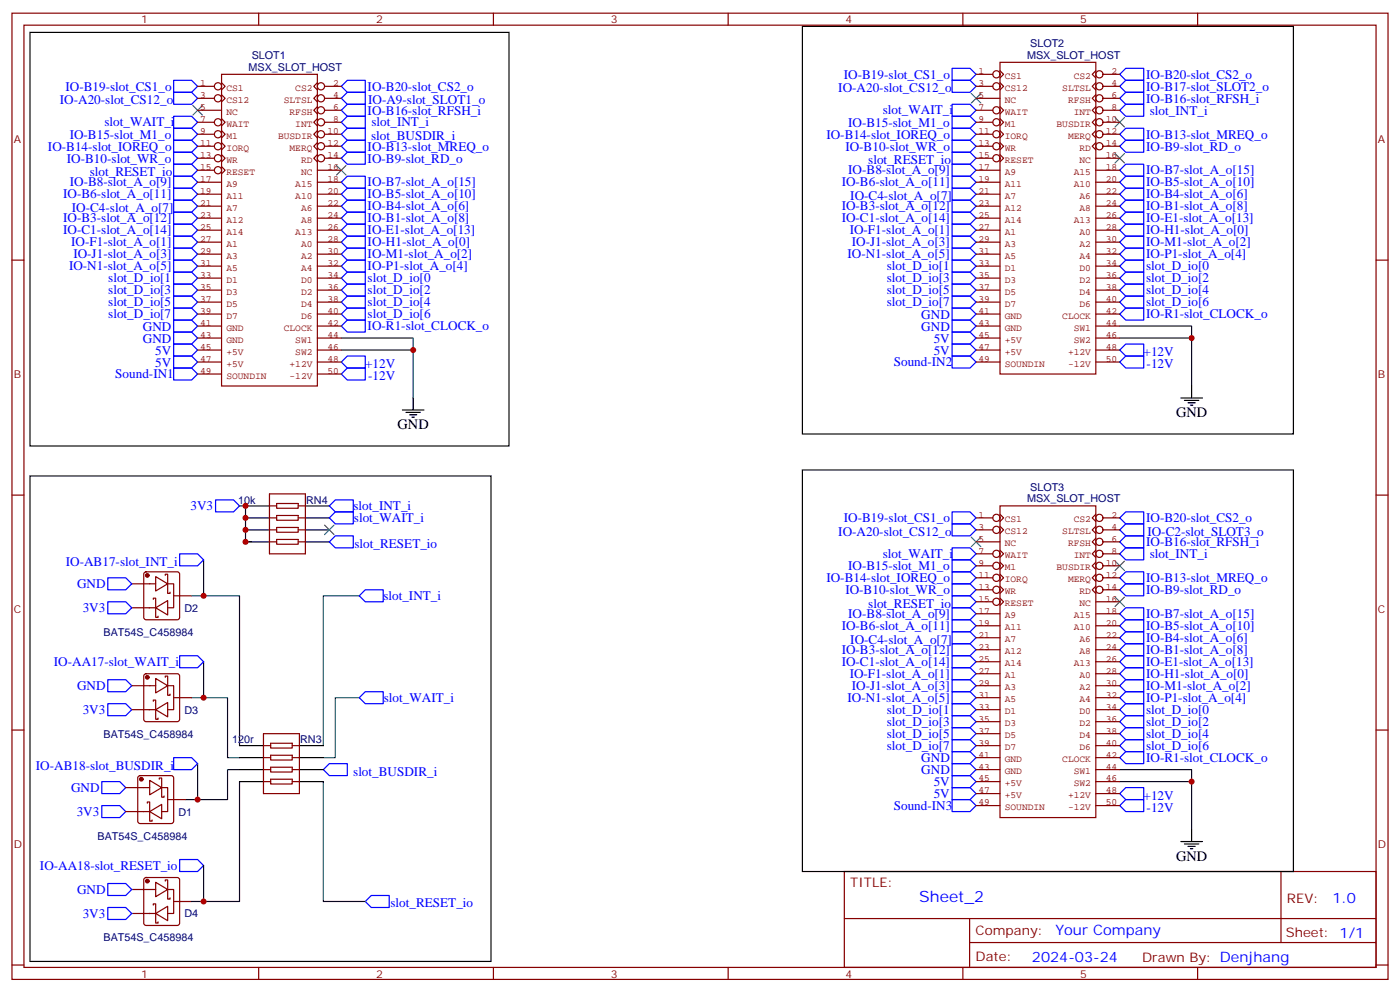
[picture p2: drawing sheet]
<svg xmlns="http://www.w3.org/2000/svg" width="412mm" height="292mm" viewBox="0 0 412 292" stroke-linecap="round" stroke-linejoin="round" font-family="sans-serif">
<g fill="none" stroke="#870000" stroke-width=".35">
<path d="M3.5 3.9h405.4v284.3h-405.4zM7.1 7.4h398.2v277.3h-398.2zM76.2 3.9v3.5M145.3 3.9v3.5M214.5 3.9v3.5M283.6 3.9v3.5M352.8 3.9v3.5M3.5 76.6h3.6M405.3 76.6h3.6M3.5 145.7h3.6M79.4 159.5h2.1M79.4 145.3h10.6v17.7h-10.6z"/>
<path d="M79.4 148.9h2.1M79.4 155.9h2.1M79.4 152.4h2.1M81.5 148.2h6.3v1.4h-6.3zM81.5 151.7h6.3v1.4h-6.3zM81.5 155.2h6.3v1.4h-6.3zM81.5 158.8h6.3v1.4h-6.3zM87.8 159.5h2.2M87.8 148.9h2.2M87.8 155.9h2.2M87.8 152.4h2.2M405.3 145.7h3.6"/>
<path d="M38.8 178.9h6.9M38.8 171.8h7.1M42.6 168.5l.4-.2h9.2l.5 .2 .2 .5v12.7l-.2 .5-.5 .2h-9.2l-.5-.2-.2-.5v-12.7zM45.2 176.4v-.4h.7v5.7h.7v-.4M45.9 169.7l3.5 2.1-3.5 2.1zM45.9 178.9l3.5-2.2v4.3zM48.7 169.3v-.3h.7v2.8M49.4 171.8v2.8h.7v-.3M49.4 171.8h1.8v7.1h-1.8M51.2 175.3h5.2M42.6 198.5l.4-.2h9.2l.5 .2 .2 .5v12.7l-.2 .5-.5 .2h-9.2l-.5-.3-.2-.4v-12.7zM45.9 199.7l3.5 2.1-3.5 2.1z"/>
<path d="M48.7 199.3v-.3h.7v2.8M3.5 214.8h3.6M38.8 208.8h6.9M38.8 201.8h7.1M45.2 206.4v-.4h.7v5.7h.7v-.4M45.9 208.8l3.5-2.1v4.3zM49.4 201.8v2.8h.7v-.3M49.4 201.8h1.8v7h-1.8M51.2 205.3h5.2M77.6 215.9h10.6v17.6h-10.6zM77.6 219.4h2.1M79.7 218.7h6.4v1.4h-6.4z"/>
<path d="M86.1 219.4h2.1M405.3 214.8h3.6M37 238.8h6.9M37 231.8h7.1M40.8 228.5l.5-.3h9.1l.5 .3 .3 .5v12.7l-.3 .5-.5 .2h-9.1l-.5-.3-.2-.4v-12.7zM43.4 236.4v-.4h.7v5.7h.7v-.4M44.1 229.7l3.5 2.1-3.5 2.1zM44.1 238.8l3.5-2.1v4.2zM46.9 229.3v-.3h.7v2.8M47.6 231.8v2.8h.7v-.4M47.6 231.8h1.8v7h-1.8M49.4 235.3h5.3"/>
<path d="M77.6 230h2.1M77.6 226.5h2.1M77.6 223h2.1M79.7 222.2h6.4v1.5h-6.4zM79.7 225.8h6.4v1.4h-6.4zM79.7 229.3h6.4v1.4h-6.4zM86.1 230h2.1M86.1 226.5h2.1M86.1 223h2.1M42.6 258.4l.4-.2h9.2l.5 .2 .2 .5v12.7l-.2 .5-.5 .2h-9.2l-.5-.2-.2-.5v-12.7zM45.9 259.6l3.5 2.2-3.5 2.1zM48.7 259.3v-.4h.7v2.9"/>
<path d="M248.7 256.5h156.6v28.2h-156.6zM377.3 256.5v20.9M38.8 268.8h6.9M38.8 261.8h7.1M45.2 266.3v-.3h.7v5.6h.7v-.3M45.9 268.8l3.5-2.1v4.2zM49.4 261.8v2.8h.7v-.4M49.4 261.8h1.8v7h-1.8M51.2 265.3h5.2M248.7 270.3h156.5M285.6 277.4h119.6M285.6 270.3v14.1"/>
<path d="M3.5 284h3.6M76.2 284.7v3.5M145.3 284.7v3.5M214.5 284.7v3.5M283.6 284.7v3.5M352.8 284.7v3.5M405.3 284h3.6"/>
</g>
<g fill="none" stroke="#00f" stroke-width=".35">
<path d="M51.2 37.7h5.2l1.8 1.8-1.8 1.8h-5.2zM51.2 27.2h5.2l1.8 1.7-1.8 1.8h-5.2zM51.2 23.6h5.2l1.8 1.8-1.8 1.8h-5.2zM51.2 34.2h5.2l1.8 1.8-1.8 1.7h-5.2zM100.5 25.4l1.8-1.8h5.3v3.6h-5.3zM100.5 28.9l1.8-1.7h5.3v3.5h-5.3zM102.3 30.7h5.3v3.5h-5.3l-1.8-1.7zM102.3 37.7h5.3v3.6h-5.3l-1.8-1.8zM102.3 34.2h5.3v3.5h-5.3l-1.8-1.7zM280.5 30.7h5.3l1.7 1.8-1.7 1.7h-5.3zM280.5 20.1h5.3l1.7 1.8-1.7 1.7h-5.3zM280.5 23.6h5.3l1.7 1.8-1.7 1.8h-5.3z"/>
<path d="M280.5 37.7h5.3l1.7 1.8-1.7 1.8h-5.3zM280.5 34.2h5.3l1.7 1.8-1.7 1.7h-5.3zM329.8 25.4l1.8-1.8h5.3v3.6h-5.3zM329.8 21.9l1.8-1.8h5.3v3.5h-5.3zM329.8 39.5l1.8-1.8h5.3v3.6h-5.3zM329.8 28.9l1.8-1.7h5.3v3.5h-5.3zM331.6 30.7h5.3v3.5h-5.3l-1.8-1.7zM51.2 55.4h5.2l1.8 1.8-1.8 1.7h-5.2zM51.2 58.9h5.2l1.8 1.8-1.8 1.7h-5.2zM51.2 51.9h5.2l1.8 1.7-1.8 1.8h-5.2zM51.2 41.3h5.2l1.8 1.7-1.8 1.8h-5.2zM51.2 44.8h5.2l1.8 1.8-1.8 1.7h-5.2z"/>
<path d="M51.2 48.3h5.2l1.8 1.8-1.8 1.8h-5.2zM102.3 58.9h5.3v3.5h-5.3l-1.8-1.7zM102.3 55.4h5.3v3.5h-5.3l-1.8-1.7zM102.3 51.9h5.3v3.5h-5.3l-1.8-1.8zM102.3 41.3h5.3v3.5h-5.3l-1.8-1.8zM102.3 44.8h5.3v3.5h-5.3l-1.8-1.7zM280.5 44.8h5.3l1.7 1.8-1.7 1.7h-5.3zM280.5 58.9h5.3l1.7 1.8-1.7 1.7h-5.3zM280.5 41.3h5.3l1.7 1.7-1.7 1.8h-5.3zM280.5 48.3h5.3l1.7 1.8-1.7 1.8h-5.3zM280.5 55.4h5.3l1.7 1.8-1.7 1.7h-5.3zM280.5 51.9h5.3l1.7 1.7-1.7 1.8h-5.3z"/>
<path d="M329.8 53.6l1.8-1.7h5.3v3.5h-5.3zM329.8 57.2l1.8-1.8h5.3v3.5h-5.3zM331.6 58.9h5.3v3.5h-5.3l-1.8-1.7zM331.6 41.3h5.3v3.5h-5.3l-1.8-1.8zM331.6 48.3h5.3v3.6h-5.3l-1.8-1.8zM51.2 62.4h5.2l1.8 1.8-1.8 1.8h-5.2zM51.2 66h5.2l1.8 1.7-1.8 1.8h-5.2zM51.2 69.5h5.2l1.8 1.8-1.8 1.7h-5.2zM51.2 73h5.2l1.8 1.8-1.8 1.8h-5.2zM51.2 76.6h5.2l1.8 1.7-1.8 1.8h-5.2zM102.3 76.6h5.3v3.5h-5.3l-1.8-1.8zM102.3 62.4h5.3v3.6h-5.3l-1.8-1.8z"/>
<path d="M102.3 66h5.3v3.5h-5.3l-1.8-1.8zM102.3 69.5h5.3v3.5h-5.3l-1.8-1.7zM102.3 73h5.3v3.6h-5.3l-1.8-1.8zM280.5 76.6h5.3l1.7 1.7-1.7 1.8h-5.3zM280.5 73h5.3l1.7 1.8-1.7 1.8h-5.3zM280.5 69.5h5.3l1.7 1.8-1.7 1.7h-5.3zM280.5 66h5.3l1.7 1.7-1.7 1.8h-5.3zM280.5 62.4h5.3l1.7 1.8-1.7 1.8h-5.3zM329.8 78.3l1.8-1.7h5.3v3.5h-5.3zM329.8 64.2l1.8-1.8h5.3v3.6h-5.3zM331.6 69.5h5.3v3.5h-5.3l-1.8-1.7zM331.6 66h5.3v3.5h-5.3l-1.8-1.8z"/>
<path d="M331.6 73h5.3v3.6h-5.3l-1.8-1.8zM51.2 94.2h5.2l1.8 1.8-1.8 1.7h-5.2zM51.2 97.7h5.2l1.8 1.8-1.8 1.7h-5.2zM51.2 90.7h5.2l1.8 1.7-1.8 1.8h-5.2zM51.2 87.1h5.2l1.8 1.8-1.8 1.8h-5.2zM51.2 83.6h5.2l1.8 1.8-1.8 1.7h-5.2zM51.2 80.1h5.2l1.8 1.7-1.8 1.8h-5.2zM102.3 94.2h5.3v3.5h-5.3l-1.8-1.7zM102.3 90.7h5.3v3.5h-5.3l-1.8-1.8zM102.3 87.1h5.3v3.6h-5.3l-1.8-1.8zM102.3 83.6h5.3v3.5h-5.3l-1.8-1.7zM102.3 80.1h5.3v3.5h-5.3l-1.8-1.8z"/>
<path d="M280.5 80.1h5.3l1.7 1.7-1.7 1.8h-5.3zM280.5 83.6h5.3l1.7 1.8-1.7 1.7h-5.3zM280.5 87.1h5.3l1.7 1.8-1.7 1.8h-5.3zM280.5 97.7h5.3l1.7 1.8-1.7 1.7h-5.3zM280.5 94.2h5.3l1.7 1.8-1.7 1.7h-5.3zM280.5 90.7h5.3l1.7 1.7-1.7 1.8h-5.3zM329.8 85.4l1.8-1.8h5.3v3.5h-5.3zM331.6 80.1h5.3v3.5h-5.3l-1.8-1.8zM331.6 87.1h5.3v3.6h-5.3l-1.8-1.8zM331.6 90.7h5.3v3.5h-5.3l-1.8-1.8zM51.2 108.3h5.2l1.8 1.8-1.8 1.7h-5.2zM51.2 101.2h5.2l1.8 1.8-1.8 1.8h-5.2z"/>
<path d="M51.2 104.8h5.2l1.8 1.7-1.8 1.8h-5.2zM102.3 104.8h5.3v3.5h-5.3l-1.8-1.8zM102.3 108.3h5.3v3.5h-5.3l-1.8-1.7zM280.5 101.2h5.3l1.7 1.8-1.7 1.8h-5.3zM280.5 104.8h5.3l1.7 1.7-1.7 1.8h-5.3zM329.8 103l1.8-1.8h5.3v3.6h-5.3zM331.6 104.8h5.3v3.5h-5.3l-1.8-1.8zM63.5 147.1h5.3l1.8 1.8-1.8 1.7h-5.3zM98.8 157.7h5.3v3.5h-5.3l-1.8-1.7zM98.8 150.6h5.3v3.6h-5.3l-1.8-1.8zM98.8 147.1h5.3v3.5h-5.3l-1.8-1.7zM280.5 150.6h5.3l1.7 1.8-1.7 1.8h-5.3z"/>
<path d="M280.5 154.2h5.3l1.7 1.7-1.7 1.8h-5.3zM329.8 159.5l1.8-1.8h5.3v3.5h-5.3zM331.6 154.2h5.3v3.5h-5.3l-1.8-1.8zM331.6 150.6h5.3v3.6h-5.3l-1.8-1.8zM31.7 177.1h5.3l1.8 1.8-1.8 1.7h-5.3zM31.7 170h5.3l1.8 1.8-1.8 1.8h-5.3zM52.9 163h5.3l1.8 1.7-1.8 1.8h-5.3zM105.8 175.3l1.8-1.7h5.3v3.5h-5.3zM280.5 161.2h5.3l1.7 1.8-1.7 1.7h-5.3zM280.5 175.3h5.3l1.7 1.8-1.7 1.8h-5.3zM280.5 171.8h5.3l1.7 1.8-1.7 1.7h-5.3zM280.5 168.3h5.3l1.7 1.7-1.7 1.8h-5.3z"/>
<path d="M280.5 164.7h5.3l1.7 1.8-1.7 1.8h-5.3zM280.5 178.9h5.3l1.7 1.7-1.7 1.8h-5.3zM331.6 161.2h5.3v3.5h-5.3l-1.8-1.7zM331.6 171.8h5.3v3.5h-5.3l-1.8-1.7zM331.6 168.3h5.3v3.5h-5.3l-1.8-1.8zM52.9 193h5.3l1.8 1.7-1.8 1.8h-5.3zM280.5 196.5h5.3l1.7 1.8-1.7 1.7h-5.3zM280.5 193h5.3l1.7 1.7-1.7 1.8h-5.3zM280.5 189.4h5.3l1.7 1.8-1.7 1.8h-5.3zM280.5 185.9h5.3l1.7 1.8-1.7 1.7h-5.3zM280.5 182.4h5.3l1.7 1.7-1.7 1.8h-5.3zM329.8 198.3l1.8-1.8h5.3v3.5h-5.3z"/>
<path d="M329.8 180.6l1.8-1.7h5.3v3.5h-5.3zM329.8 187.7l1.8-1.8h5.3v3.5h-5.3zM331.6 193h5.3v3.5h-5.3l-1.8-1.8zM331.6 189.4h5.3v3.6h-5.3l-1.8-1.8zM331.6 182.4h5.3v3.5h-5.3l-1.8-1.8zM31.7 200h5.3l1.8 1.8-1.8 1.8h-5.3zM31.7 207.1h5.3l1.8 1.7-1.8 1.8h-5.3zM107.6 203.6h5.3v3.5h-5.3l-1.8-1.8zM280.5 207.1h5.3l1.7 1.7-1.7 1.8h-5.3zM280.5 210.6h5.3l1.7 1.8-1.7 1.7h-5.3zM280.5 214.1h5.3l1.7 1.8-1.7 1.8h-5.3zM280.5 217.7h5.3l1.7 1.7-1.7 1.8h-5.3z"/>
<path d="M280.5 203.6h5.3l1.7 1.7-1.7 1.8h-5.3zM280.5 200h5.3l1.7 1.8-1.7 1.8h-5.3zM329.8 219.4l1.8-1.7h5.3v3.5h-5.3zM331.6 207.1h5.3v3.5h-5.3l-1.8-1.8zM331.6 210.6h5.3v3.5h-5.3l-1.8-1.7zM331.6 214.1h5.3v3.6h-5.3l-1.8-1.8zM331.6 200h5.3v3.6h-5.3l-1.8-1.8zM331.6 203.6h5.3v3.5h-5.3l-1.8-1.8zM30 230h5.3l1.7 1.8-1.7 1.7h-5.3zM30 237.1h5.3l1.7 1.7-1.7 1.8h-5.3zM51.2 223h5.2l1.8 1.7-1.8 1.8h-5.2zM95.2 226.5l1.8-1.8h5.3v3.5h-5.3z"/>
<path d="M280.5 231.8h5.3l1.7 1.7-1.7 1.8h-5.3zM280.5 228.2h5.3l1.7 1.8-1.7 1.8h-5.3zM280.5 224.7h5.3l1.7 1.8-1.7 1.7h-5.3zM280.5 221.2h5.3l1.7 1.8-1.7 1.7h-5.3zM280.5 235.3h5.3l1.7 1.8-1.7 1.7h-5.3zM331.6 235.3h5.3v3.5h-5.3l-1.8-1.7zM331.6 231.8h5.3v3.5h-5.3l-1.8-1.8zM331.6 221.2h5.3v3.5h-5.3l-1.8-1.7zM31.7 260h5.3l1.8 1.8-1.8 1.7h-5.3zM52.9 252.9h5.3l1.8 1.8-1.8 1.8h-5.3zM31.7 267.1h5.3l1.8 1.7-1.8 1.8h-5.3zM109.4 263.5h5.3v3.6h-5.3l-1.8-1.8z"/>
</g>
<g fill="none" stroke="#000" stroke-width=".35">
<path d="M8.8 9.5h141.1v121.7h-141.1zM236.4 7.8h144.6v119.9h-144.6zM121.7 117.1v3.5M347.8 117.1h6.4M348.9 117.8h4.2M350 118.5h2.1M350.7 119.2h.7M351 113.6v3.5M118.5 120.6h6.4M119.6 121.4h4.2M120.6 122.1h2.2M121.4 122.8h.7"/>
<path d="M236.4 138.3h144.6v118.2h-144.6zM8.8 140.1h135.8v142.8h-135.8zM72.3 148.9h7.1M72.3 152.4h7.1M72.3 155.9h7.1M72.3 159.5h7.1M90 148.9h7M90 152.4h7M90 155.9h7M90 159.5h7M70.6 219.4h7M88.2 219.4h7"/>
<path d="M70.6 223h7M70.6 226.5h7M70.6 230h7M88.2 223h7M88.2 226.5h7M88.2 230h7M347.8 247.6h6.4M348.9 248.4h4.2M350 249.1h2.1M350.7 249.8h.7M351 244.1v3.5"/>
</g>
<g fill="none" stroke="#008700" stroke-width=".35">
<path d="M100.5 99.5h21.2v17.6M329.8 96h21.2v17.6M329.8 99.5h21.2M100.5 103h21.2M70.6 148.9h1.7v10.6h1.8M56.4 175.3h14.2v44.1M60 164.7v10.6M105.8 175.3h-10.6v44.1M60 194.7v10.6M56.4 205.3h10.6v17.7h3.6M105.8 205.3h-7v17.7h-3.6M58.2 224.7v10.6"/>
<path d="M70.6 230v35.3h-14.2M70.6 226.5h-3.6v8.8h-12.3M95.2 230v35.3h12.4M329.8 226.5h21.2v17.6M329.8 230h21.2M60 254.7v10.6"/>
</g>
<g fill="none" stroke="#3c3" stroke-width=".35">
<path d="M56.8 31l2.8 2.9M59.6 31l-2.8 2.9M286.1 27.5l2.8 2.8M288.9 27.5l-2.8 2.8M328.4 34.6l2.9 2.8M331.3 34.6l-2.9 2.8M99.1 48.7l2.9 2.8M102 48.7l-2.9 2.8M328.4 45.2l2.9 2.8M331.3 45.2l-2.9 2.8M95.6 154.5l2.8 2.8M98.4 154.5l-2.8 2.8"/>
<path d="M286.1 158l2.8 2.9M288.9 158l-2.8 2.9M328.4 175.7l2.9 2.8M328.4 165.1l2.9 2.8M331.3 175.7l-2.9 2.8M331.3 165.1l-2.9 2.8"/>
</g>
<g fill="#870000" stroke="#870000" stroke-width=".35">
<circle cx="43.4" cy="259.3" r=".53"/>
<circle cx="41.6" cy="229.3" r=".53"/>
<circle cx="43.4" cy="199.3" r=".53"/>
<circle cx="43.4" cy="169.3" r=".53"/>
</g>
<g fill="none" stroke="#850000" stroke-width=".35">
<path d="M294.6 18.3h28.2v91.8h-28.2zM58.2 25.4h4.9M58.2 39.5h4.9M58.2 28.9h4.9M58.2 32.5h7.1M58.2 36h4.9M65.3 21.9h28.2v91.7h-28.2zM65.3 24.3l1 1.1-1 1.1M65.3 27.9l1 1-1 1.1M65.3 34.9l1 1.1-1 1M65.3 38.5l1 1-1 1.1M93.5 38.5l-1.1 1 1.1 1.1"/>
<path d="M93.5 24.3l-1.1 1.1 1.1 1.1M93.5 27.9l-1.1 1 1.1 1.1M93.5 31.4l-1.1 1.1 1.1 1M93.5 34.9l-1.1 1.1 1.1 1M95.6 25.4h4.9M95.6 39.5h4.9M95.6 28.9h4.9M95.6 32.5h4.9M95.6 36h4.9M287.5 25.4h5M287.5 39.5h5M287.5 28.9h7.1"/>
<path d="M287.5 32.5h5M287.5 36h5M287.5 21.9h5M294.6 20.8l1 1.1-1 1M294.6 38.5l1 1-1 1.1M294.6 24.3l1 1.1-1 1.1M294.6 31.4l1 1.1-1 1M294.6 34.9l1 1.1-1 1M322.8 34.9l-1.1 1.1 1.1 1M322.8 38.5l-1.1 1 1.1 1.1M322.8 20.8l-1.1 1.1 1.1 1M322.8 24.3l-1.1 1.1 1.1 1.1"/>
<path d="M322.8 27.9l-1.1 1 1.1 1.1M322.8 31.4l-1.1 1.1 1.1 1M324.9 25.4h4.9M324.9 39.5h4.9M324.9 28.9h4.9M324.9 32.5h4.9M324.9 36h4.9M324.9 21.9h4.9M58.2 43h4.9M58.2 46.6h4.9M58.2 50.1h4.9M58.2 53.6h7.1"/>
<path d="M58.2 57.2h7.1M65.3 42l1 1-1 1.1M65.3 45.5l1 1.1-1 1M65.3 49l1 1.1-1 1.1M93.5 42l-1.1 1 1.1 1.1M93.5 45.5l-1.1 1.1 1.1 1M93.5 50.1h7M93.5 53.6h7M93.5 57.2h7M95.6 43h4.9M95.6 46.6h4.9M287.5 43h5"/>
<path d="M287.5 46.6h5M287.5 50.1h7.1M287.5 53.6h7.1M287.5 57.2h7.1M294.6 42l1 1-1 1.1M294.6 45.5l1 1.1-1 1M322.8 42l-1.1 1 1.1 1.1M322.8 46.6h7M322.8 50.1h7M322.8 53.6h7M322.8 57.2h7M324.9 43h4.9"/>
<path d="M58.2 60.7h7.1M58.2 64.2h7.1M58.2 67.7h7.1M58.2 71.3h7.1M58.2 74.8h7.1M58.2 78.3h7.1M93.5 60.7h7M93.5 64.2h7M93.5 67.7h7M93.5 71.3h7M93.5 74.8h7M93.5 78.3h7"/>
<path d="M287.5 60.7h7.1M287.5 64.2h7.1M287.5 67.7h7.1M287.5 71.3h7.1M287.5 74.8h7.1M287.5 78.3h7.1M322.8 60.7h7M322.8 64.2h7M322.8 67.7h7M322.8 71.3h7M322.8 74.8h7M322.8 78.3h7"/>
<path d="M58.2 81.8h7.1M58.2 85.4h7.1M58.2 88.9h7.1M58.2 92.4h7.1M58.2 96h7.1M58.2 99.5h7.1M93.5 81.8h7M93.5 85.4h7M93.5 88.9h7M93.5 92.4h7M93.5 96h7M93.5 99.5h7"/>
<path d="M287.5 81.8h7.1M287.5 85.4h7.1M287.5 88.9h7.1M287.5 92.4h7.1M287.5 96h7.1M287.5 99.5h7.1M322.8 81.8h7M322.8 85.4h7M322.8 88.9h7M322.8 92.4h7M322.8 96h7M322.8 99.5h7"/>
<path d="M58.2 103h7.1M58.2 106.5h7.1M58.2 110.1h7.1M93.5 103h7M93.5 106.5h7M93.5 110.1h7M287.5 103h7.1M287.5 106.5h7.1M322.8 103h7M322.8 106.5h7M287.5 152.4h5M287.5 155.9h5"/>
<path d="M287.5 159.5h7.1M294.6 148.9h28.2v91.7h-28.2zM294.6 151.3l1 1.1-1 1.1M294.6 154.9l1 1-1 1.1M322.8 151.3l-1.1 1.1 1.1 1.1M322.8 154.9l-1.1 1 1.1 1.1M322.8 158.4l-1.1 1.1 1.1 1M324.9 152.4h4.9M324.9 155.9h4.9M324.9 159.5h4.9M287.5 166.5h5M287.5 170h5"/>
<path d="M287.5 173.6h5M287.5 177.1h5M287.5 163h5M294.6 169l1 1-1 1.1M294.6 172.5l1 1.1-1 1M294.6 176l1 1.1-1 1.1M294.6 161.9l1 1.1-1 1M294.6 165.5l1 1-1 1.1M322.8 165.5l-1.1 1 1.1 1.1M322.8 169l-1.1 1 1.1 1.1M322.8 172.5l-1.1 1.1 1.1 1M322.8 161.9l-1.1 1.1 1.1 1"/>
<path d="M322.8 177.1h7M324.9 166.5h4.9M324.9 170h4.9M324.9 173.6h4.9M324.9 163h4.9M287.5 180.6h7.1M287.5 184.1h7.1M287.5 187.7h7.1M287.5 191.2h7.1M287.5 194.7h7.1M287.5 198.3h7.1M322.8 180.6h7"/>
<path d="M322.8 184.1h7M322.8 187.7h7M322.8 191.2h7M322.8 194.7h7M322.8 198.3h7M287.5 201.8h7.1M287.5 205.3h7.1M287.5 208.8h7.1M287.5 212.4h7.1M287.5 215.9h7.1M287.5 219.4h7.1M322.8 201.8h7"/>
<path d="M322.8 205.3h7M322.8 208.8h7M322.8 212.4h7M322.8 215.9h7M322.8 219.4h7M287.5 223h7.1M287.5 226.5h7.1M287.5 230h7.1M287.5 233.5h7.1M287.5 237.1h7.1M322.8 223h7M322.8 226.5h7"/>
<path d="M322.8 230h7M322.8 233.5h7M322.8 237.1h7"/>
<circle cx="64.2" cy="36" r="1.06"/>
<circle cx="64.2" cy="25.4" r="1.06"/>
<circle cx="64.2" cy="28.9" r="1.06"/>
<circle cx="64.2" cy="39.5" r="1.06"/>
<circle cx="94.5" cy="36" r="1.06"/>
<circle cx="94.5" cy="39.5" r="1.06"/>
<circle cx="94.5" cy="28.9" r="1.06"/>
<circle cx="94.5" cy="25.4" r="1.06"/>
<circle cx="94.5" cy="32.5" r="1.06"/>
<circle cx="293.5" cy="32.5" r="1.06"/>
<circle cx="293.5" cy="21.9" r="1.06"/>
<circle cx="293.5" cy="25.4" r="1.06"/>
<circle cx="293.5" cy="39.5" r="1.06"/>
<circle cx="293.5" cy="36" r="1.06"/>
<circle cx="323.8" cy="21.9" r="1.06"/>
<circle cx="323.8" cy="36" r="1.06"/>
<circle cx="323.8" cy="39.5" r="1.06"/>
<circle cx="323.8" cy="28.9" r="1.06"/>
<circle cx="323.8" cy="32.5" r="1.06"/>
<circle cx="323.8" cy="25.4" r="1.06"/>
<circle cx="64.2" cy="46.6" r="1.06"/>
<circle cx="64.2" cy="50.1" r="1.06"/>
<circle cx="64.2" cy="43" r="1.06"/>
<circle cx="94.5" cy="46.6" r="1.06"/>
<circle cx="94.5" cy="43" r="1.06"/>
<circle cx="293.5" cy="46.6" r="1.06"/>
<circle cx="293.5" cy="43" r="1.06"/>
<circle cx="323.8" cy="43" r="1.06"/>
<circle cx="293.5" cy="155.9" r="1.06"/>
<circle cx="293.5" cy="152.4" r="1.06"/>
<circle cx="323.8" cy="159.5" r="1.06"/>
<circle cx="323.8" cy="152.4" r="1.06"/>
<circle cx="323.8" cy="155.9" r="1.06"/>
<circle cx="293.5" cy="163" r="1.06"/>
<circle cx="293.5" cy="173.6" r="1.06"/>
<circle cx="293.5" cy="170" r="1.06"/>
<circle cx="293.5" cy="166.5" r="1.06"/>
<circle cx="293.5" cy="177.1" r="1.06"/>
<circle cx="323.8" cy="173.6" r="1.06"/>
<circle cx="323.8" cy="163" r="1.06"/>
<circle cx="323.8" cy="166.5" r="1.06"/>
<circle cx="323.8" cy="170" r="1.06"/>
</g>
<g fill="#c00">
<circle cx="121.7" cy="103" r=".88"/>
<circle cx="60" cy="265.3" r=".88"/>
<circle cx="58.2" cy="235.3" r=".88"/>
<circle cx="60" cy="205.3" r=".88"/>
<circle cx="60" cy="175.3" r=".88"/>
<circle cx="351" cy="99.5" r=".88"/>
<circle cx="351" cy="230" r=".88"/>
<circle cx="72.3" cy="148.9" r=".88"/>
<circle cx="72.3" cy="152.4" r=".88"/>
<circle cx="72.3" cy="155.9" r=".88"/>
<circle cx="72.3" cy="159.5" r=".88"/>
</g>
<text font-size="4.6" fill="#00f" x="270.8" y="265.5">Sheet_2</text>
<g font-size="4.2">
<text x="346.4" y="122.8">GND</text>
<text x="117.1" y="126.3">GND</text>
<text x="346.4" y="253.3">GND</text>
</g>
<g font-size="4.2" fill="#00f">
<text x="392.5" y="265.7">1.0</text>
<text x="310.9" y="275.3">Your Company</text>
<text x="304" y="283.1">2024-03-24</text>
</g>
<g font-size="3.9" fill="#00f">
<text x="248.6" y="23.1">IO-B19-slot_CS1_o</text>
<text x="337.6" y="23.1">IO-B20-slot_CS2_o</text>
<text x="19.3" y="26.7">IO-B19-slot_CS1_o</text>
<text x="108.3" y="26.7">IO-B20-slot_CS2_o</text>
<text x="246.9" y="27.2">IO-A20-slot_CS12_o</text>
<text x="337.6" y="26.7">IO-B17-slot_SLOT2_o</text>
<text x="17.6" y="30.7">IO-A20-slot_CS12_o</text>
<text x="108.3" y="33.7">IO-B16-slot_RFSH_i</text>
<text x="108.5" y="30.7">IO-A9-slot_SLOT1_o</text>
<text x="260.1" y="33.7">slot_WAIT_i</text>
<text x="337.6" y="30.2">IO-B16-slot_RFSH_i</text>
<text x="338.7" y="33.7">slot_INT_i</text>
<text x="20.5" y="40.8">IO-B15-slot_M1_o</text>
<text x="30.8" y="37.2">slot_WAIT_i</text>
<text x="109.3" y="41.3">slot_BUSDIR_i</text>
<text x="109.4" y="37.2">slot_INT_i</text>
<text x="243.4" y="40.8">IO-B14-slot_IOREQ_o</text>
<text x="249.8" y="37.3">IO-B15-slot_M1_o</text>
<text x="337.6" y="40.8">IO-B13-slot_MREQ_o</text>
<text x="14.1" y="44.3">IO-B14-slot_IOREQ_o</text>
<text x="19.7" y="47.8">IO-B10-slot_WR_o</text>
<text x="108.3" y="44.3">IO-B13-slot_MREQ_o</text>
<text x="108.3" y="47.8">IO-B9-slot_RD_o</text>
<text x="249" y="44.3">IO-B10-slot_WR_o</text>
<text x="337.6" y="44.3">IO-B9-slot_RD_o</text>
<text x="26.5" y="51.9">slot_RESET_io</text>
<text x="249.9" y="51.3">IO-B8-slot_A_o[9]</text>
<text x="255.8" y="48.3">slot_RESET_io</text>
<text x="337.6" y="51.3">IO-B7-slot_A_o[15]</text>
<text x="18.6" y="58.4">IO-B6-slot_A_o[11]</text>
<text x="20.6" y="54.9">IO-B8-slot_A_o[9]</text>
<text x="108.3" y="58.4">IO-B5-slot_A_o[10]</text>
<text x="108.3" y="54.9">IO-B7-slot_A_o[15]</text>
<text x="247.9" y="54.9">IO-B6-slot_A_o[11]</text>
<text x="250.5" y="58.9">IO-C4-slot_A_o[7]</text>
<text x="337.6" y="54.9">IO-B5-slot_A_o[10]</text>
<text x="337.6" y="58.4">IO-B4-slot_A_o[6]</text>
<text x="18.6" y="65.5">IO-B3-slot_A_o[12]</text>
<text x="21.2" y="62.4">IO-C4-slot_A_o[7]</text>
<text x="108.3" y="61.9">IO-B4-slot_A_o[6]</text>
<text x="108.3" y="65.5">IO-B1-slot_A_o[8]</text>
<text x="247.9" y="65.5">IO-C1-slot_A_o[14]</text>
<text x="247.9" y="61.9">IO-B3-slot_A_o[12]</text>
<text x="337.6" y="65.5">IO-E1-slot_A_o[13]</text>
<text x="337.6" y="61.9">IO-B1-slot_A_o[8]</text>
<text x="18.6" y="69">IO-C1-slot_A_o[14]</text>
<text x="108.3" y="69">IO-E1-slot_A_o[13]</text>
<text x="250.3" y="69">IO-F1-slot_A_o[1]</text>
<text x="337.6" y="69">IO-H1-slot_A_o[0]</text>
<text x="21" y="72.5">IO-F1-slot_A_o[1]</text>
<text x="21.6" y="76">IO-J1-slot_A_o[3]</text>
<text x="108.3" y="72.5">IO-H1-slot_A_o[0]</text>
<text x="108.3" y="76">IO-M1-slot_A_o[2]</text>
<text x="249.6" y="76">IO-N1-slot_A_o[5]</text>
<text x="250.9" y="72.5">IO-J1-slot_A_o[3]</text>
<text x="337.6" y="72.5">IO-M1-slot_A_o[2]</text>
<text x="337.6" y="76">IO-P1-slot_A_o[4]</text>
<text x="20.3" y="79.6">IO-N1-slot_A_o[5]</text>
<text x="31.9" y="83">slot_D_io[1</text>
<text x="108.3" y="79.6">IO-P1-slot_A_o[4]</text>
<text x="108.3" y="83.1">slot_D_io[0</text>
<text x="261.2" y="79.5">slot_D_io[1</text>
<text x="261.2" y="83">slot_D_io[3</text>
<text x="337.6" y="79.6">slot_D_io[0</text>
<text x="337.6" y="83">slot_D_io[2</text>
<text x="31.9" y="86.5">slot_D_io[3</text>
<text x="108.3" y="86.5">slot_D_io[2</text>
<text x="261.2" y="86.5">slot_D_io[5</text>
<text x="337.6" y="86.5">slot_D_io[4</text>
<text x="31.9" y="93.6">slot_D_io[7</text>
<text x="31.9" y="90.1">slot_D_io[5</text>
<text x="108.3" y="93.6">slot_D_io[6</text>
<text x="108.3" y="90.1">slot_D_io[4</text>
<text x="261.2" y="90.1">slot_D_io[7</text>
<text x="271.4" y="93.8">GND</text>
<text x="337.6" y="90.1">slot_D_io[6</text>
<text x="337.6" y="93.7">IO-R1-slot_CLOCK_o</text>
<text x="42.1" y="97.3">GND</text>
<text x="42.1" y="100.8">GND</text>
<text x="108.3" y="97.2">IO-R1-slot_CLOCK_o</text>
<text x="271.4" y="97.3">GND</text>
<text x="275" y="100.8">5V</text>
<text x="45.7" y="104.4">5V</text>
<text x="45.7" y="107.9">5V</text>
<text x="263.3" y="107.8">Sound-IN2</text>
<text x="275" y="104.4">5V</text>
<text x="336.9" y="104.8">+12V</text>
<text x="34" y="111.3">Sound-IN1</text>
<text x="107.6" y="108.3">+12V</text>
<text x="108.5" y="111.8">-12V</text>
<text x="337.8" y="108.3">-12V</text>
<text x="56.1" y="150.1">3V3</text>
<text x="104.1" y="150.2">slot_INT_i</text>
<text x="104.3" y="153.6">slot_WAIT_i</text>
<text x="248.6" y="153.7">IO-B19-slot_CS1_o</text>
<text x="337.6" y="153.7">IO-B20-slot_CS2_o</text>
<text x="104.4" y="161.2">slot_RESET_io</text>
<text x="246.9" y="157.7">IO-A20-slot_CS12_o</text>
<text x="337.6" y="160.7">IO-B16-slot_RFSH_i</text>
<text x="338" y="157.7">IO-C2-slot_SLOT3_o</text>
<text x="19.4" y="166.5">IO-AB17-slot_INT_i</text>
<text x="249.8" y="167.8">IO-B15-slot_M1_o</text>
<text x="260.1" y="164.2">slot_WAIT_i</text>
<text x="338.7" y="164.2">slot_INT_i</text>
<text x="22.7" y="173.2">GND</text>
<text x="243.4" y="171.3">IO-B14-slot_IOREQ_o</text>
<text x="337.6" y="171.3">IO-B13-slot_MREQ_o</text>
<text x="112.9" y="176.6">slot_INT_i</text>
<text x="249" y="174.8">IO-B10-slot_WR_o</text>
<text x="255.8" y="178.9">slot_RESET_io</text>
<text x="337.6" y="174.8">IO-B9-slot_RD_o</text>
<text x="24.4" y="180.1">3V3</text>
<text x="247.9" y="185.4">IO-B6-slot_A_o[11]</text>
<text x="249.9" y="181.9">IO-B8-slot_A_o[9]</text>
<text x="337.6" y="181.9">IO-B7-slot_A_o[15]</text>
<text x="337.6" y="185.4">IO-B5-slot_A_o[10]</text>
<text x="250.5" y="189.4">IO-C4-slot_A_o[7]</text>
<text x="337.6" y="188.9">IO-B4-slot_A_o[6]</text>
<text x="15.9" y="196">IO-AA17-slot_WAIT_i</text>
<text x="247.9" y="196">IO-C1-slot_A_o[14]</text>
<text x="247.9" y="192.5">IO-B3-slot_A_o[12]</text>
<text x="337.6" y="196">IO-E1-slot_A_o[13]</text>
<text x="337.6" y="192.5">IO-B1-slot_A_o[8]</text>
<text x="22.7" y="203.1">GND</text>
<text x="250.3" y="199.5">IO-F1-slot_A_o[1]</text>
<text x="250.9" y="203">IO-J1-slot_A_o[3]</text>
<text x="337.6" y="203">IO-M1-slot_A_o[2]</text>
<text x="337.6" y="199.5">IO-H1-slot_A_o[0]</text>
<text x="113.1" y="206.6">slot_WAIT_i</text>
<text x="249.6" y="206.6">IO-N1-slot_A_o[5]</text>
<text x="337.6" y="206.6">IO-P1-slot_A_o[4]</text>
<text x="24.4" y="210.1">3V3</text>
<text x="261.2" y="210">slot_D_io[1</text>
<text x="261.2" y="213.5">slot_D_io[3</text>
<text x="337.6" y="210.1">slot_D_io[0</text>
<text x="337.6" y="213.5">slot_D_io[2</text>
<text x="261.2" y="217.1">slot_D_io[5</text>
<text x="261.2" y="220.6">slot_D_io[7</text>
<text x="337.6" y="217.1">slot_D_io[4</text>
<text x="337.6" y="220.6">slot_D_io[6</text>
<text x="10.6" y="226.5">IO-AB18-slot_BUSDIR_i</text>
<text x="271.4" y="227.8">GND</text>
<text x="271.4" y="224.3">GND</text>
<text x="337.6" y="224.2">IO-R1-slot_CLOCK_o</text>
<text x="20.9" y="233.1">GND</text>
<text x="104" y="228.2">slot_BUSDIR_i</text>
<text x="275" y="231.4">5V</text>
<text x="263.3" y="238.4">Sound-IN3</text>
<text x="275" y="234.9">5V</text>
<text x="336.9" y="235.3">+12V</text>
<text x="337.8" y="238.8">-12V</text>
<text x="22.6" y="240.1">3V3</text>
<text x="11.8" y="256">IO-AA18-slot_RESET_io</text>
<text x="22.7" y="263.1">GND</text>
<text x="115" y="267.1">slot_RESET_io</text>
<text x="24.4" y="270.1">3V3</text>
</g>
<g font-size="3.9" fill="#800">
<text x="250.5" y="261.1">TITLE:</text>
<text x="379.1" y="265.7">REV:</text>
<text x="287.4" y="275.3">Company:</text>
<text x="378.7" y="275.9">Sheet: 1/1</text>
<text x="287.4" y="282.9">Date:</text>
<text x="336.4" y="283">Drawn By: Denjhang</text>
</g>
<g font-size="3.2" fill="#800">
<text x="41.6" y="6.9">1</text>
<text x="110.8" y="6.9">2</text>
<text x="179.9" y="6.9">3</text>
<text x="249.1" y="6.9">4</text>
<text x="318.2" y="6.9">5</text>
<text x="4.1" y="42">A</text>
<text x="405.9" y="42">A</text>
<text x="4.1" y="111.1">B</text>
<text x="405.9" y="111.1">B</text>
<text x="4.1" y="180.3">C</text>
<text x="405.9" y="180.3">C</text>
<text x="4.1" y="249.4">D</text>
<text x="405.9" y="249.4">D</text>
<text x="41.6" y="287.7">1</text>
<text x="110.8" y="287.7">2</text>
<text x="179.9" y="287.7">3</text>
<text x="249.1" y="287.7">4</text>
<text x="318.2" y="287.7">5</text>
</g>
<g font-size="3.2" fill="#000080">
<text x="74.2" y="17.4">SLOT1</text>
<text x="302.5" y="17.3">MSX_SLOT_HOST</text>
<text x="303.5" y="13.9">SLOT2</text>
<text x="73.2" y="20.8">MSX_SLOT_HOST</text>
<text x="70.2" y="148.2">10k</text>
<text x="90.2" y="148.2">RN4</text>
<text x="302.5" y="147.8">MSX_SLOT_HOST</text>
<text x="303.5" y="144.4">SLOT3</text>
<text x="54.3" y="180">D2</text>
<text x="30.5" y="187.1">BAT54S_C458984</text>
<text x="54.3" y="210">D3</text>
<text x="30.5" y="217.1">BAT54S_C458984</text>
<text x="68.4" y="218.8">120r</text>
<text x="88.4" y="218.8">RN3</text>
<text x="52.6" y="240">D1</text>
<text x="28.7" y="247.1">BAT54S_C458984</text>
<text x="54.3" y="270">D4</text>
<text x="30.5" y="277">BAT54S_C458984</text>
</g>
<g font-size="2.8" fill="#840000">
<text x="288.2" y="21.8">1</text>
<text x="296" y="23.2">CS1</text>
<text x="316.3" y="23.2">CS2</text>
<text x="327.4" y="21.8">2</text>
<text x="58.9" y="25.4">1</text>
<text x="58.9" y="28.9">3</text>
<text x="66.7" y="26.7">CS1</text>
<text x="87" y="26.7">CS2</text>
<text x="98.1" y="25.4">2</text>
<text x="98.1" y="28.9">4</text>
<text x="288.2" y="25.4">3</text>
<text x="288.2" y="28.9">5</text>
<text x="296" y="26.7">CS12</text>
<text x="312.9" y="26.7">SLTSL</text>
<text x="327.4" y="25.4">4</text>
<text x="327.4" y="28.9">6</text>
<text x="58.9" y="32.4">5</text>
<text x="58.9" y="35.9">7</text>
<text x="66.7" y="30.3">CS12</text>
<text x="66.7" y="33.8">NC</text>
<text x="83.6" y="30.3">SLTSL</text>
<text x="85.3" y="33.8">RFSH</text>
<text x="98.1" y="32.4">6</text>
<text x="98.1" y="35.9">8</text>
<text x="288.2" y="32.4">7</text>
<text x="288.2" y="35.9">9</text>
<text x="296" y="30.3">NC</text>
<text x="296" y="33.8">WAIT</text>
<text x="314.6" y="30.3">RFSH</text>
<text x="316.3" y="33.8">INT</text>
<text x="325.8" y="35.9">10</text>
<text x="327.4" y="32.4">8</text>
<text x="58.9" y="39.5">9</text>
<text x="66.7" y="37.3">WAIT</text>
<text x="66.7" y="40.8">M1</text>
<text x="81.9" y="40.8">BUSDIR</text>
<text x="87" y="37.3">INT</text>
<text x="96.4" y="39.5">10</text>
<text x="288.2" y="39.5">11</text>
<text x="296" y="40.8">IORQ</text>
<text x="296" y="37.3">M1</text>
<text x="311.2" y="37.3">BUSDIR</text>
<text x="314.6" y="40.8">MERQ</text>
<text x="325.8" y="39.5">12</text>
<text x="58.9" y="43">11</text>
<text x="58.9" y="46.5">13</text>
<text x="66.7" y="44.4">IORQ</text>
<text x="66.7" y="47.9">WR</text>
<text x="85.3" y="44.4">MERQ</text>
<text x="88.7" y="47.9">RD</text>
<text x="96.4" y="43">12</text>
<text x="96.4" y="46.5">14</text>
<text x="288.2" y="43">13</text>
<text x="288.2" y="46.5">15</text>
<text x="296" y="44.4">WR</text>
<text x="296" y="47.9">RESET</text>
<text x="318" y="44.4">RD</text>
<text x="318" y="47.9">NC</text>
<text x="325.8" y="43">14</text>
<text x="325.8" y="46.5">16</text>
<text x="58.9" y="50.1">15</text>
<text x="58.9" y="53.6">17</text>
<text x="66.7" y="51.4">RESET</text>
<text x="88.7" y="51.4">NC</text>
<text x="96.4" y="50.1">16</text>
<text x="96.4" y="53.6">18</text>
<text x="288.2" y="50.1">17</text>
<text x="288.2" y="53.6">19</text>
<text x="296" y="51.4">A9</text>
<text x="316.3" y="51.4">A15</text>
<text x="325.8" y="50.1">18</text>
<text x="325.8" y="53.6">20</text>
<text x="58.9" y="57.1">19</text>
<text x="66.7" y="54.9">A9</text>
<text x="66.7" y="58.5">A11</text>
<text x="87" y="54.9">A15</text>
<text x="87" y="58.5">A10</text>
<text x="96.4" y="57.1">20</text>
<text x="288.2" y="57.1">21</text>
<text x="296" y="54.9">A11</text>
<text x="296" y="58.5">A7</text>
<text x="316.3" y="54.9">A10</text>
<text x="318" y="58.5">A6</text>
<text x="325.8" y="57.1">22</text>
<text x="58.9" y="60.6">21</text>
<text x="58.9" y="64.2">23</text>
<text x="66.7" y="62">A7</text>
<text x="66.7" y="65.5">A12</text>
<text x="88.7" y="62">A6</text>
<text x="88.7" y="65.5">A8</text>
<text x="96.4" y="60.6">22</text>
<text x="96.4" y="64.2">24</text>
<text x="288.2" y="60.6">23</text>
<text x="288.2" y="64.2">25</text>
<text x="296" y="62">A12</text>
<text x="296" y="65.5">A14</text>
<text x="316.3" y="65.5">A13</text>
<text x="318" y="62">A8</text>
<text x="325.8" y="60.6">24</text>
<text x="325.8" y="64.2">26</text>
<text x="58.9" y="67.7">25</text>
<text x="58.9" y="71.2">27</text>
<text x="66.7" y="69.1">A14</text>
<text x="87" y="69.1">A13</text>
<text x="96.4" y="67.7">26</text>
<text x="96.4" y="71.2">28</text>
<text x="288.2" y="67.7">27</text>
<text x="288.2" y="71.2">29</text>
<text x="296" y="69.1">A1</text>
<text x="318" y="69.1">A0</text>
<text x="325.8" y="67.7">28</text>
<text x="325.8" y="71.2">30</text>
<text x="58.9" y="74.8">29</text>
<text x="66.7" y="72.6">A1</text>
<text x="66.7" y="76.1">A3</text>
<text x="88.7" y="72.6">A0</text>
<text x="88.7" y="76.1">A2</text>
<text x="96.4" y="74.8">30</text>
<text x="288.2" y="74.8">31</text>
<text x="296" y="72.6">A3</text>
<text x="296" y="76.1">A5</text>
<text x="318" y="72.6">A2</text>
<text x="318" y="76.1">A4</text>
<text x="325.8" y="74.8">32</text>
<text x="58.9" y="78.3">31</text>
<text x="58.9" y="81.8">33</text>
<text x="66.7" y="79.6">A5</text>
<text x="66.7" y="83.2">D1</text>
<text x="88.7" y="79.6">A4</text>
<text x="88.7" y="83.2">D0</text>
<text x="96.4" y="78.3">32</text>
<text x="96.4" y="81.8">34</text>
<text x="288.2" y="78.3">33</text>
<text x="288.2" y="81.8">35</text>
<text x="296" y="79.6">D1</text>
<text x="296" y="83.2">D3</text>
<text x="318" y="79.6">D0</text>
<text x="318" y="83.2">D2</text>
<text x="325.8" y="78.3">34</text>
<text x="325.8" y="81.8">36</text>
<text x="58.9" y="85.3">35</text>
<text x="58.9" y="88.9">37</text>
<text x="66.7" y="86.7">D3</text>
<text x="88.7" y="86.7">D2</text>
<text x="96.4" y="85.3">36</text>
<text x="96.4" y="88.9">38</text>
<text x="288.2" y="85.3">37</text>
<text x="288.2" y="88.9">39</text>
<text x="296" y="86.7">D5</text>
<text x="318" y="86.7">D4</text>
<text x="325.8" y="85.3">38</text>
<text x="325.8" y="88.9">40</text>
<text x="58.9" y="92.4">39</text>
<text x="58.9" y="95.9">41</text>
<text x="66.7" y="90.2">D5</text>
<text x="66.7" y="93.8">D7</text>
<text x="88.7" y="90.2">D4</text>
<text x="88.7" y="93.8">D6</text>
<text x="96.4" y="92.4">40</text>
<text x="96.4" y="95.9">42</text>
<text x="288.2" y="92.4">41</text>
<text x="288.2" y="95.9">43</text>
<text x="296" y="90.2">D7</text>
<text x="296" y="93.8">GND</text>
<text x="312.9" y="93.8">CLOCK</text>
<text x="318" y="90.2">D6</text>
<text x="325.8" y="92.4">42</text>
<text x="325.8" y="95.9">44</text>
<text x="58.9" y="99.4">43</text>
<text x="66.7" y="97.3">GND</text>
<text x="66.7" y="100.8">GND</text>
<text x="83.6" y="97.3">CLOCK</text>
<text x="87" y="100.8">SW1</text>
<text x="96.4" y="99.4">44</text>
<text x="288.2" y="99.4">45</text>
<text x="296" y="97.3">GND</text>
<text x="296" y="100.8">+5V</text>
<text x="316.3" y="97.3">SW1</text>
<text x="316.3" y="100.8">SW2</text>
<text x="325.8" y="99.4">46</text>
<text x="58.9" y="103">45</text>
<text x="58.9" y="106.5">47</text>
<text x="66.7" y="104.3">+5V</text>
<text x="66.7" y="107.9">+5V</text>
<text x="85.3" y="107.9">+12V</text>
<text x="87" y="104.3">SW2</text>
<text x="96.4" y="103">46</text>
<text x="96.4" y="106.5">48</text>
<text x="288.2" y="103">47</text>
<text x="288.2" y="106.5">49</text>
<text x="296" y="104.3">+5V</text>
<text x="296" y="107.9">SOUNDIN</text>
<text x="314.6" y="104.3">+12V</text>
<text x="314.6" y="107.9">-12V</text>
<text x="325.8" y="103">48</text>
<text x="325.8" y="106.5">50</text>
<text x="58.9" y="110">49</text>
<text x="66.7" y="111.4">SOUNDIN</text>
<text x="85.3" y="111.4">-12V</text>
<text x="96.4" y="110">50</text>
<text x="288.2" y="152.4">1</text>
<text x="288.2" y="155.9">3</text>
<text x="296" y="153.7">CS1</text>
<text x="316.3" y="153.7">CS2</text>
<text x="327.4" y="152.4">2</text>
<text x="327.4" y="155.9">4</text>
<text x="288.2" y="159.4">5</text>
<text x="296" y="157.3">CS12</text>
<text x="296" y="160.8">NC</text>
<text x="312.9" y="157.3">SLTSL</text>
<text x="314.6" y="160.8">RFSH</text>
<text x="327.4" y="159.4">6</text>
<text x="288.2" y="162.9">7</text>
<text x="288.2" y="166.5">9</text>
<text x="296" y="164.3">WAIT</text>
<text x="296" y="167.8">M1</text>
<text x="311.2" y="167.8">BUSDIR</text>
<text x="316.3" y="164.3">INT</text>
<text x="325.8" y="166.5">10</text>
<text x="327.4" y="162.9">8</text>
<text x="288.2" y="170">11</text>
<text x="288.2" y="173.5">13</text>
<text x="296" y="171.4">IORQ</text>
<text x="314.6" y="171.4">MERQ</text>
<text x="325.8" y="170">12</text>
<text x="325.8" y="173.5">14</text>
<text x="288.2" y="177.1">15</text>
<text x="296" y="174.9">WR</text>
<text x="296" y="178.4">RESET</text>
<text x="318" y="174.9">RD</text>
<text x="318" y="178.4">NC</text>
<text x="325.8" y="177.1">16</text>
<text x="288.2" y="180.6">17</text>
<text x="288.2" y="184.1">19</text>
<text x="296" y="181.9">A9</text>
<text x="296" y="185.5">A11</text>
<text x="316.3" y="181.9">A15</text>
<text x="316.3" y="185.5">A10</text>
<text x="325.8" y="180.6">18</text>
<text x="325.8" y="184.1">20</text>
<text x="288.2" y="187.6">21</text>
<text x="288.2" y="191.2">23</text>
<text x="296" y="189">A7</text>
<text x="318" y="189">A6</text>
<text x="325.8" y="187.6">22</text>
<text x="325.8" y="191.2">24</text>
<text x="288.2" y="194.7">25</text>
<text x="296" y="192.5">A12</text>
<text x="296" y="196.1">A14</text>
<text x="316.3" y="196.1">A13</text>
<text x="318" y="192.5">A8</text>
<text x="325.8" y="194.7">26</text>
<text x="288.2" y="198.2">27</text>
<text x="288.2" y="201.8">29</text>
<text x="296" y="199.6">A1</text>
<text x="296" y="203.1">A3</text>
<text x="318" y="199.6">A0</text>
<text x="318" y="203.1">A2</text>
<text x="325.8" y="198.2">28</text>
<text x="325.8" y="201.8">30</text>
<text x="288.2" y="205.3">31</text>
<text x="288.2" y="208.8">33</text>
<text x="296" y="206.6">A5</text>
<text x="318" y="206.6">A4</text>
<text x="325.8" y="205.3">32</text>
<text x="325.8" y="208.8">34</text>
<text x="288.2" y="212.3">35</text>
<text x="288.2" y="215.9">37</text>
<text x="296" y="210.2">D1</text>
<text x="296" y="213.7">D3</text>
<text x="318" y="210.2">D0</text>
<text x="318" y="213.7">D2</text>
<text x="325.8" y="212.3">36</text>
<text x="325.8" y="215.9">38</text>
<text x="288.2" y="219.4">39</text>
<text x="296" y="217.2">D5</text>
<text x="296" y="220.8">D7</text>
<text x="318" y="217.2">D4</text>
<text x="318" y="220.8">D6</text>
<text x="325.8" y="219.4">40</text>
<text x="288.2" y="222.9">41</text>
<text x="288.2" y="226.4">43</text>
<text x="296" y="224.3">GND</text>
<text x="296" y="227.8">GND</text>
<text x="312.9" y="224.3">CLOCK</text>
<text x="316.3" y="227.8">SW1</text>
<text x="325.8" y="222.9">42</text>
<text x="325.8" y="226.4">44</text>
<text x="288.2" y="230">45</text>
<text x="288.2" y="233.5">47</text>
<text x="296" y="231.3">+5V</text>
<text x="316.3" y="231.3">SW2</text>
<text x="325.8" y="230">46</text>
<text x="325.8" y="233.5">48</text>
<text x="288.2" y="237">49</text>
<text x="296" y="234.9">+5V</text>
<text x="296" y="238.4">SOUNDIN</text>
<text x="314.6" y="234.9">+12V</text>
<text x="314.6" y="238.4">-12V</text>
<text x="325.8" y="237">50</text>
</g>
</svg>
